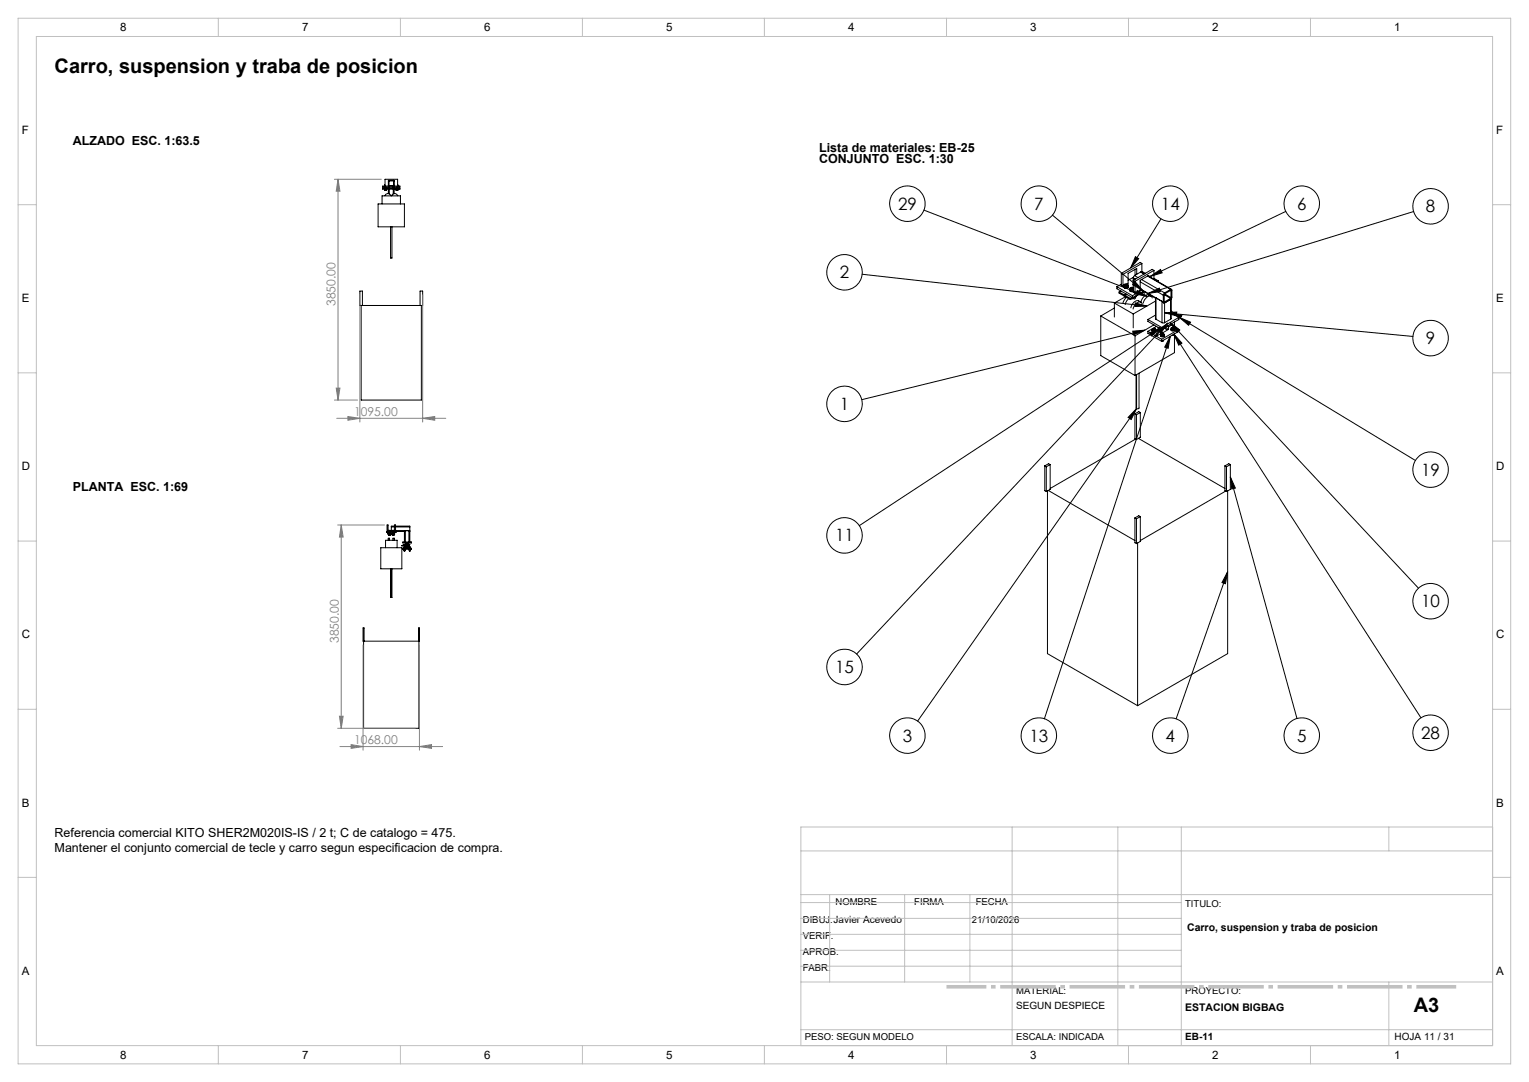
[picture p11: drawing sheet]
<svg xmlns="http://www.w3.org/2000/svg" width="420mm" height="297mm" viewBox="0 0 420 297" stroke-linecap="round" stroke-linejoin="round" font-family="sans-serif">
<g fill="none" stroke="#000" stroke-width=".27">
<path d="M103.9 56h7.2v6.3h-7.2zM105 56v-2.2h5v2.2M105.1 51.1h4.8v.3h-4.8zM105.1 51.7h4.8v.2h-4.8zM105.6 51.9v.3h.6v-.3M105.6 51h.2M105.6 52h.6M105.7 53.8l.2-.4 .6-.3 .6 .2 .3 .5M105.8 52.2h.3M105.8 50.8l-.2 .3M105.8 51.1v-1.9h3.4v1.9M105.8 51.4v.3"/>
<path d="M106.1 51.4v.3M106.7 50.9l.2 .2M106.7 51.1v-1.6h1.6v1.6M106.7 51.4v.3M106.7 51.9v1.3M106.9 49.7h1.2v1.2h-1.2zM106.9 49.5l-.2 .2M106.9 51.4v.3M106.9 51.9v1.3M107.6 53.8l.2-.4 .6-.3 .6 .2 .3 .5M108 49.5l.3 .2M108 51.4v.3"/>
<path d="M108 51.9v1.3M108.3 50.9l-.3 .2M108.3 51.4v.3M108.3 51.9v1.3M108.8 51.9v.3h.5v-.2M108.9 52.2h.3M108.9 51.4v.3M109.2 50.8l.1 .2M109.2 51l.2 .1M109.2 51.4v.3M109.4 51.9l-.6 .1M253.8 57.7l61.5 23.7"/>
<path d="M289.1 59.1l24.9 20.8M353.2 58l-37.2 17.8M388.3 58.1l-72.9 22.4M107.3 62.3v8.5h.4v-8.5M236.8 75.3l78.3 8.7M306.8 78.7v.6l4.3 2.4M306.8 78.7l4.3 2.5M307.9 79.9l-.5 .2M308 78l-1.2 .7M308 75l.5 .3M308 75v3.3l.5 .3M308.5 75.3v3.3"/>
<path d="M308.7 78.7l.2 .2M308.7 78.6l.2 .3M308.7 78.3l.2 .7M308.7 78.5l-.2 .1M308.8 78.1l.1-.1a.52 .52 0 0 1 .6-.2 .52 .52 0 0 1 .3 .7h-.1a.56 .56 0 0 1-.6 .1 .56 .56 0 0 1-.3-.5zM308.9 78.5v.5M309 78.3l.2-.1 .4 .1M309 78.1a.28 .28 0 0 1 .5-.1 .28 .28 0 0 1 0 .5l-.5-.1zM309.9 78.7a.71 .71 0 0 1-1 .2M309.9 78.6a.67 .67 0 0 1-1 .3M309.9 78.3v.5a.7 .7 0 0 1-1 .2M310.3 79.7l.2 .2"/>
<path d="M310.3 79.6l.2 .3M310.3 79.2l.2 .8M310.5 79.4l.8 .1M310.5 79.9h.8M310.5 80h.8M310.5 79.4v.6M310.6 79.3l.3-.2 .4 .2M310.6 79.2l.1-.1a.27 .27 0 0 1 .4-.1 .27 .27 0 0 1 0 .4h-.4zM311.3 78.9a.46 .46 0 0 0-.6-.1 .46 .46 0 0 0-.2 .6M311.3 78.2h.1M311.3 76.3v3.9l.5 .3M311.3 76.3l.6 .3"/>
<path d="M311.3 76.1l-1.4 .8M311.6 75.6l-.3 .7M311.6 75.6l1 .6M311.8 73.9v1.7M311.8 77.2v3.3M311.8 77.4l2.2 2.5-2.9-1.8zM311.9 70.4l.9 .6-2.2 2.6zM312.2 75.3v-1.6l-2.3 1.3v2.7l-.3 .3M312.4 79.8l2.9 1.6-3.3-.7zM313.2 79.4l4.2 2.4M313.2 77.4l6.3 3.6M313.2 79.3l6.3 3.6"/>
<path d="M313.3 74.7l1.1 .4M313.3 74.7l-1.7 .9M313.3 74.7l1 .5M313.5 76.7l6.4 3.7M313.6 79.7l-2.5 1.5M313.7 72.3l-5.2 3M313.7 72.3l-.5-.3-5.2 3M313.7 72.3v2.4M313.7 74.8l.2-.2 .7 .4M314.1 79.9l-3 1.8M315.2 75.8l6.4 3.6M315.3 75.7l6.5 3.7"/>
<path d="M315.6 75.8v-.2l-2.4 1.3v2.8l-1.4 .8M316 75.8l2.8-1.8 .4 .9zM317 76.4l1.1 .7M317 74.2l-5.2 3M317 74.2l-.5-.3-5.2 3 .5 .3M317 74.2v2.4M318.1 77.1l-.2 .1M318.1 77.1v.2M318.9 60.1l-8.3 13.5M321.6 79.4l.3 .1v2.2l-.3 .5M321.6 79.7l.1 .1M321.6 79.4l-1.7 1"/>
<path d="M321.6 79.7l-1.7 1M321.7 79.8v1.9M99.2 83.9v25.9h16.5v-25.9M99.6 83.9v-4h-.8v4h17.3v-4h-.7v4M302.4 86.7l9.4 5.5M302.4 86.7v10.9l9.4 5.5M306.1 84.6l-3.7 2.1M306.1 83.2v3.8M306.1 83.2l5.2 3M307.4 80.1v.4l1.4 .8M307.4 80.1l1.4 .9M308.8 81v.3"/>
<path d="M309.1 81.1l-.3 .2M309.1 81.1v.3l1.4 .8M309.1 81.1l1.4 .8M309.1 81.5l-3 1.7M309.3 80.7l-.5 .3M309.4 81.6l-.7 .9-.2 .7M309.5 80.8l-.4 .3M310.1 82l-.6 .6-.4 1M310.5 81.9v.3M310.9 81.6l-.4 .3M311.1 81.2v.5M311.1 90.9l3.4-.3-3.1 1.3z"/>
<path d="M311.3 86.2v3.8M311.4 81.9l.2 .3M311.5 81.7l-.1 .2-.5 .1M311.5 81.6v.1M311.8 92.2v10.9M311.9 83.1l3.2 .9-3.4 .1zM312.1 81.3l-.2 .7M313.4 82.9l-.6-.3a2.04 2.04 0 0 0-2.2 1.9M313.7 83.4a.97 .97 0 0 0-.9-.6 .97 .97 0 0 0-.9 .7l-.6 1.3M314.1 80.1l.3 .4M314.3 80l-3.8 2.2M314.5 90.6l-77.8 19.1"/>
<path d="M315.3 90.9v.6l3.8 2.2M315.3 87.7l3.8 2.2M315.3 90.9l3.8 2.2M315.4 80.5l3.1-1.4 .2 .9zM315.8 91.4l3-1.4-2.5 2.2zM316.2 81.3l-.6-.3a1.96 1.96 0 0 0-2.2 1.9M316.5 90.7l.1 .3M316.5 81.8a.96 .96 0 0 0-.9-.6 .96 .96 0 0 0-.9 .7l-.7 1.3M316.5 90.6l.1 .3M316.5 90.3v.4M316.5 90.3l.2 .3M316.5 90.7l.2 .2"/>
<path d="M316.7 90.6l-.1 .4M316.7 90.6l.4 .1M316.7 90.9l.4 .1M316.7 90.3l.1 .2M316.7 90.3v.1M316.7 90.2a.23 .23 0 0 1 .3-.1 .23 .23 0 0 1 .1 .3h-.3zM316.8 90.4v.1M316.8 90.1l-.3 .2M316.8 90.1h.1M317 89.2l-5.2 3M317.1 90.7v.3M317.2 90.2l.2 .2"/>
<path d="M317.2 90.3l-.2 .3-.2-.1M317.2 90.3v.1M317.4 90.6a.44 .44 0 0 1-.3 .5 .44 .44 0 0 1-.5-.2M317.4 81.8l.1 5.8M317.4 90.4v.4l-.3 .2M317.4 90.4l-.3 .3M317.4 86.5l-2.1 1.2M317.4 82.7l-6.1 3.5M317.5 90.7a.52 .52 0 0 1-.9 .3M317.5 81.8h-.1M317.5 81.8l1.7 .9M317.5 87.6l1.7 1"/>
<path d="M317.5 81.8v5.8M317.7 89.6l-2.4 1.3M318.1 90.7l2.7-2-1.9 2.7zM318.1 89.8v1M318.4 90v.3M318.5 90.1l-1.2 2 .3 .2M318.8 92.1l.2 .3M318.8 90.2l-1.2 2.1M318.8 90l-82.8 54.3M318.9 92l.1 .3M318.9 91.7l.1 .2M318.9 91.7l.1 .6"/>
<path d="M319 91.9v.5M319 91.9l.4 .1M319 92.3l.4 .1M319.1 91.8v.1M319.1 90.4v1.1M319.1 91.5l-1.5 .8M319.1 91.5h.1M319.1 89.9v1.6M319.1 93.1v.6M319.2 82.7l.5 .4M319.2 88.6h.7M319.2 82.7v5.9"/>
<path d="M319.2 91.5l-.3 .2M319.4 92v.4M319.5 91.5l.3 .3M319.5 82.9l.1 .2h.3M319.5 81v1.9M319.6 91.8l-.5 .1M319.6 93.4l-.1 .3h-.4M319.8 92a.45 .45 0 0 1-.3 .4 .45 .45 0 0 1-.5-.1M319.8 91.8l-.4 .2M319.8 91.8v.4l-.4 .2M319.8 82.8l.1 .1M319.8 80.9v1.9"/>
<path d="M319.8 80.9l1.8 1M319.8 92.1a.52 .52 0 0 1-.8 .3M319.9 90.1l.5 .3M319.9 80.4l-.4 .6M319.9 80.7l-.1 .2M319.9 85.9l3.4-.2-.2 1zM319.9 83.1v5.5M319.9 80.7l1.8 1M319.9 85.9l68.2 6.5M320.5 89.6a.33 .33 0 0 1 .5 0 .33 .33 0 0 1-.2 .5 .34 .34 0 0 1-.6 .2 .34 .34 0 0 1 .2-.6zM320.7 89.5h.2M320.8 88.7l-85.5 90.8"/>
<path d="M321 89.3v1.1l-1.9 1.1M321.5 88.5l2.6 2.1-.8 .7zM321.5 92.3l-.6 3.3-1-.3zM321.5 89l.3 .2M321.5 88.5l68.1 73M321.5 92.3l-34.6 105M321.6 82.2l-1.7 .9M321.6 82.2v5.4M321.6 87.6l-1.7 1M321.6 81.9l-1.7 1M321.7 90.5l.1 .3M321.7 81.7l-.1 .2"/>
<path d="M321.7 90.3l.1 .4M321.7 82.1v5.4l-.1 .1M321.7 90.1l.1 .6M321.7 90.1l.1 .2M321.7 85.9l2.1 1.2M321.7 85.4l.9 .5M321.8 89.2l-.8 .5M321.8 89.2l2 1.2M321.8 90.7v.1M321.8 90.3v.4M321.8 90.3l.5 .1M321.8 90.7h.5"/>
<path d="M321.9 90.1v.1M321.9 90v.2M322.1 89.8l-.4 .3M322.3 90.4v.3M322.4 86.3l2 .2M322.4 89.9l.2 .3M322.4 90.1l-.1 .2-.4-.1M322.4 91.8l-.1 .2h-.4M322.4 90v.2M322.4 91.7l2.3 2.5-.9 .6zM322.4 91.7l67.9 105.3M322.6 90.3a.43 .43 0 0 1-.3 .5 .43 .43 0 0 1-.5-.1"/>
<path d="M322.6 86.4l1.7 .2M322.6 90.2l-.3 .2M322.6 90.2v.3l-.3 .2M322.6 85.9v.4M322.6 86.4v.1M322.6 88.4v1.3M322.6 91.6v5.2l-10.8 6.3M322.6 85.9l-.4 .3M322.7 90.5a.57 .57 0 0 1-.9 .3M323.8 87.1v.6l-4.7 2.7-3.8-2.2v-.5M323.8 87.1l-4.7 2.8M323.8 90.4v.5l-4.7 2.8"/>
<path d="M323.8 90.4l-4.7 2.7M324 87.1l3 1.3-.5 .9zM324 87.1l64.8 39.3M324.1 86.9h.1M324.2 86.7l-.6 .3M324.2 86.8l.2 .1M324.3 86.5l-.2 .4M324.4 86.5v.1M324.4 86.5h.1M324.4 86.6h.1M324.4 86.6l-.2 .3M324.4 86.6l-.3 .3"/>
<path d="M324.4 86.9l-.6 .4M324.4 86.9l-.6 .3M311.7 113.6v6.8l.5 .2M311.7 113.6l.5 .2M312.1 102.9v9.1l.1 .1M312.2 113.8v6.8M312.2 112.1l-1.5 3-.8-.5zM312.2 102.8v9.3M312.2 112.1l-60.1 85.8M312.9 102.4v9.6l-.2 .2-.5-.1M313.2 113.2v6.8l-1 .6M313.2 113.2l-.4-.2-1.1 .6"/>
<path d="M313.2 113.2l-1 .6M287 127.9v6.8l.4 .2M287 127.9l.4 .2M287.4 128.1v6.8M287.7 134.8v44.6l24.8 14.3M287.9 134.6l23.8 13.8M288.5 127.5v6.8l-1.1 .6M288.5 127.5l-1.1 .6M288.5 127.5l-.5-.2-1 .6M312 120.5l-23.5 13.6M312.7 120.3l23.8 13.8M336.5 127.9v6.8l.4 .2"/>
<path d="M336.5 127.9l.4 .2M336.7 134.8l-23.5 13.6M336.9 128.1v6.8M337.2 134.8v44.6l-24.7 14.3M338 130.9l1.3 3.1-1 .2zM338 127.5v6.8l-1.1 .6M338 127.5l-1.1 .6M338 127.5l-.5-.2-1 .6M338 130.9l18.3 66.3M104.6 150.4h5.8v5.7h-5.8zM105.9 150.4v-2.1h3.2v2.1M106.3 145.9v-1.8h.3v1.8"/>
<path d="M106.5 146.4h.9v.2h-.9zM106.6 148.3v-.6h.4v.6M106.7 146.6h.5v.3h-.5zM106.7 145.8h.5M106.8 146.9h.2M106.8 146.2v.2M107 145.6h.2v.3M107 145.6h-.3v.3M107 145.6v.3M107 146.2v.2M107 146.6v.3M107.1 146.9h-.1"/>
<path d="M107.1 146.2v.2M107.3 156.1v7.9h.2M107.5 145.7v.2M107.5 144.6v1.1M107.5 156.1v7.9M107.5 145.7h.2M107.5 144.6h.8M107.6 146.4h.8v.2h-.8zM107.7 156.1v7.9h-.2M107.7 146.6h.6v.3h-.6zM107.7 145.8h.6M107.8 146.9h.2"/>
<path d="M107.8 146.2v.2M107.9 148.3v-.6h.4v.6M108 145.6h.3v.3M108 145.6h-.3v.3M108 145.6v.3M108 146.2v.2M108 146.6v.3M108.1 146.9h-.1M108.1 146.2v.2M108.3 145.7h.1M108.3 144.4h-.8v.2M108.3 145.9v-1.8h.4v1.8"/>
<path d="M108.7 144.4h3.9v.2M108.7 145.7h3.9M108.7 144.6h3.9M108.8 145.9v.3h-2.6v-.3h4.9M110.3 149.8h.8M110.4 149.8h.1M110.4 149.8h-.1M110.7 148.8h2.3v.2h-2.3zM110.7 150.5h2.3v.3h-2.3zM110.9 150.8h.4M110.9 150.5h.2M110.9 150.5h.1"/>
<path d="M110.9 150.8l.2 .4M110.9 150.3h.4M110.9 151h.4M111.1 149.4h.1v.7h-.1zM111.1 149.5l-.6 .3M111.1 149.5l-.7 .3M111.1 150.5h.2M111.1 150.2l.2 .3M111.1 150.2l-.2 .3M111.1 145.9l.2-.2v3.1M111.1 145.9v2.9M111.1 150.2v.3"/>
<path d="M111.1 150.8v.4M111.2 150h.3M111.2 149.5h.3M111.3 150.8l-.2 .4M111.3 150.5h.1M111.5 149.4l-.3 .1M111.5 149.3l-.3 .1M111.5 149v1.5M111.7 149.3h.1M111.7 150h.1M111.7 149.5h.1M111.7 149v1.5"/>
<path d="M111.9 150.5v-.9h.2v.9M111.9 149.2h.1M111.9 149.5h.1M111.9 149.6v-.5h-.2l.1 1.4M112 149v.6M112.1 149.5h.4v.5h-.4M112.1 149v1.5M112.3 149l-.2 .1M112.3 150h.1M112.3 149.5h.1M112.3 150.5h.3M112.3 150.8h.5"/>
<path d="M112.3 150.5h.1M112.4 149l-.3 .2M112.4 150.8l.2 .4M112.4 150.3h.3M112.4 151h.3M112.6 150.5h.2M112.6 150.2l.1 .3M112.6 150.2l-.2 .3M112.6 145.9l-.3-.2v3.1M112.6 145.7v.2M112.6 144.6v1.1M112.6 145.9v2.9"/>
<path d="M112.6 150.2v.3M112.6 150.8v.4M112.7 150.8l-.1 .4M112.8 150.5h.1M311.7 142.2v6.8l.5 .2M311.7 142.2l.5 .2M312.2 142.4v6.8M312.5 149v44.7M313.2 141.8v6.8l-1 .6M313.2 141.8l-1 .6M313.2 141.8l-.4-.2-1.1 .6M337.2 156.9l-.6 3.3-.9-.3z"/>
<path d="M337.2 156.9l-14.1 40.4M99.9 176v23.9h15.2v-23.9M100 176v-3.6h-.3v3.6h15.5v-3.6h-.2v3.6"/>
<circle cx="249.3" cy="55.9" r="4.9"/>
<circle cx="285.4" cy="55.9" r="4.9"/>
<circle cx="321.5" cy="55.9" r="4.9"/>
<circle cx="357.6" cy="55.9" r="4.9"/>
<circle cx="393" cy="56.6" r="4.9"/>
<circle cx="232" cy="74.8" r="4.9"/>
<circle cx="319.3" cy="91.7" r=".23"/>
<circle cx="322.2" cy="90.1" r=".23"/>
<circle cx="393" cy="92.8" r="4.9"/>
<circle cx="232" cy="110.9" r="4.9"/>
<circle cx="393" cy="128.9" r="4.9"/>
<circle cx="232" cy="147" r="4.9"/>
<circle cx="393" cy="165" r="4.9"/>
<circle cx="232" cy="183.1" r="4.9"/>
<circle cx="249.3" cy="201.9" r="4.9"/>
<circle cx="285.4" cy="201.9" r="4.9"/>
<circle cx="321.5" cy="201.9" r="4.9"/>
<circle cx="357.6" cy="201.9" r="4.9"/>
<circle cx="393" cy="201.1" r="4.9"/>
</g>
<g fill="none" stroke="#808080" stroke-width=".27">
<path d="M91.9 49.2h12.8M92.9 49.2l.5 3.3h-1zM92.9 49.2v60.6M98.8 80.9v34.9M116.1 80.9v34.9M91.9 109.8h6.3M92.4 106.5h1l-.5 3.3zM92.5 114.8h29.9M95.6 114.3l3.2 .5-3.2 .6zM116.1 114.8l3.3-.5v1.1zM92.7 144.1h12.9M93.7 144.1l.6 3.3h-1.1z"/>
<path d="M93.7 144.1v55.8M99.7 177v28.9M115.2 177v28.9M92.7 199.9h21.4M93.2 196.6h1.1l-.6 3.3zM93.4 204.9h28.2M96.4 204.4l3.3 .5-3.3 .5zM115.2 204.9l3.3-.5v1z"/>
</g>
<path d="M260 270.9h140" fill="none" stroke="#c0c0c0" stroke-width="1" stroke-dasharray="15.2 1.3 1.3 1.3" stroke-dashoffset="4.3" stroke-linecap="butt"/>
<g fill="none" stroke="#c0c0c0" stroke-width=".27">
<path d="M5 5h410v287h-410zM10 10h400v277h-400zM60 5v5M110 5v5M160 5v5M210 5v5M260 5v5M310 5v5M360 5v5M5 56.2h5M410 56.2h5M5 102.3h5"/>
<path d="M410 102.3h5M5 148.5h5M410 148.5h5M5 194.7h5M410 194.7h5M220 233.6h190M278 227v60M307.1 227v60M324.5 227v60M381.5 227v6.6M410 227h-190v60M5 240.8h5"/>
<path d="M220 245.6h190M220 256.5h104.5M220 252.1h104.5M220 247.8h104.5M227.9 245.6v24M248.5 245.6v24M266.4 245.6v24M410 240.8h5M220 269.6h190M220 265.2h104.5M220 260.8h104.5M381.5 269.6v17.4"/>
<path d="M60 287v5M110 287v5M160 287v5M210 287v5M220 282.6h190M260 287v5M310 287v5M360 287v5"/>
</g>
<path d="M316 75.8l2.8-1.8 .4 .9zM315.4 80.5l3.1-1.4 .2 .9zM319.9 85.9l3.4-.2-.2 1zM324 87.1l3 1.3-.5 .9zM321.5 88.5l2.6 2.1-.8 .7zM322.4 91.7l2.3 2.5-.9 .6zM338 130.9l1.3 3.1-1 .2zM337.2 156.9l-.6 3.3-.9-.3zM321.5 92.3l-.6 3.3-1-.3zM312.2 112.1l-1.5 3-.8-.5zM318.1 90.7l2.7-2-1.9 2.7zM315.8 91.4l3-1.4-2.5 2.2zM311.1 90.9l3.4-.3-3.1 1.3zM311.9 83.1l3.2 .9-3.4 .1zM312.4 79.8l2.9 1.6-3.3-.7zM311.8 77.4l2.2 2.5-2.9-1.8zM311.9 70.4l.9 .6-2.2 2.6z" fill="#000"/>
<g fill="#808080">
<path d="M95.6 114.3l3.2 .5-3.2 .6zM116.1 114.8l3.3-.5v1.1zM96.4 204.4l3.3 .5-3.3 .5zM115.2 204.9l3.3-.5v1z"/>
<path d="M92.4 106.5h1l-.5 3.3zM92.9 49.2l.5 3.3h-1zM93.2 196.6h1.1l-.6 3.3zM93.7 144.1l.6 3.3h-1.1z"/>
</g>
<g font-size="5.5">
<text x="15" y="19.9">Carro, suspension y traba de posicion</text>
<text x="388.4" y="277.8">A3</text>
</g>
<g font-size="4.7">
<text x="246.7" y="57.6">29</text>
<text x="284.1" y="57.6">7</text>
<text x="318.9" y="57.6">14</text>
<text x="356.3" y="57.6">6</text>
<text x="391.7" y="58.3">8</text>
<text x="230.7" y="76.4">2</text>
<text x="391.7" y="94.4">9</text>
<text x="230.7" y="112.5">1</text>
<text x="390.4" y="130.6">19</text>
<text x="229.4" y="148.6">11</text>
<text x="390.4" y="166.7">10</text>
<text x="229.4" y="184.7">15</text>
<text x="248" y="203.6">3</text>
<text x="282.8" y="203.6">13</text>
<text x="320.2" y="203.6">4</text>
<text x="356.3" y="203.6">5</text>
<text x="390.4" y="202.8">28</text>
</g>
<g font-size="3.4">
<text x="20" y="39.7">ALZADO ESC. 1:63.5</text>
<text x="225" y="41.7">Lista de materiales: EB-25</text>
<text x="225" y="44.7">CONJUNTO ESC. 1:30</text>
<text x="20" y="134.7">PLANTA ESC. 1:69</text>
<text x="15" y="229.7">Referencia comercial KITO SHER2M020IS-IS / 2 t; C de catalogo = 475.</text>
<text x="15" y="233.7">Mantener el conjunto comercial de tecle y carro segun especificacion de compra.</text>
</g>
<g font-size="3.3" fill="#808080">
<text x="92.2" y="84" transform="rotate(-90 92.2 84)">3850.00</text>
<text x="97.2" y="114.1">1095.00</text>
<text x="93" y="176.5" transform="rotate(-90 93 176.5)">3850.00</text>
<text x="97.2" y="204.2">1068.00</text>
</g>
<g font-size="3.2">
<text x="33" y="8.6">8</text>
<text x="83" y="8.6">7</text>
<text x="133" y="8.6">6</text>
<text x="183" y="8.6">5</text>
<text x="233" y="8.6">4</text>
<text x="283" y="8.6">3</text>
<text x="333" y="8.6">2</text>
<text x="383" y="8.6">1</text>
<text x="6" y="36.8">F</text>
<text x="411" y="36.8">F</text>
<text x="6" y="82.9">E</text>
<text x="411" y="82.9">E</text>
<text x="6" y="129.1">D</text>
<text x="411" y="129.1">D</text>
<text x="6" y="175.3">C</text>
<text x="411" y="175.3">C</text>
<text x="6" y="221.4">B</text>
<text x="411" y="221.4">B</text>
<text x="6" y="267.6">A</text>
<text x="411" y="267.6">A</text>
<text x="33" y="290.6">8</text>
<text x="83" y="290.6">7</text>
<text x="133" y="290.6">6</text>
<text x="183" y="290.6">5</text>
<text x="233" y="290.6">4</text>
<text x="283" y="290.6">3</text>
<text x="333" y="290.6">2</text>
<text x="383" y="290.6">1</text>
</g>
<g font-size="2.9">
<text x="326.1" y="255.6">Carro, suspension y traba de posicion</text>
<text x="325.6" y="277.5">ESTACION BIGBAG</text>
</g>
<g font-size="2.7">
<text x="279.1" y="276.8">SEGUN DESPIECE</text>
<text x="325.6" y="285.6">EB-11</text>
<text x="383.1" y="285.6">HOJA 11 / 31</text>
</g>
<g font-size="2.6">
<text x="229.5" y="248.4">NOMBRE</text>
<text x="251.1" y="248.4">FIRMA</text>
<text x="268" y="248.4">FECHA</text>
<text x="325.6" y="249">TITULO:</text>
<text x="220.5" y="253.3">DIBUJ.Javier Acevedo</text>
<text x="220.5" y="257.7">VERIF.</text>
<text x="267" y="253.3">21/10/2026</text>
<text x="220.5" y="262">APROB.</text>
<text x="220.5" y="266.4">FABR.</text>
<text x="279.1" y="273">MATERIAL:</text>
<text x="325.6" y="273">PROYECTO:</text>
<text x="221.1" y="285.5">PESO: SEGUN MODELO</text>
<text x="279.1" y="285.5">ESCALA: INDICADA</text>
</g>
</svg>
